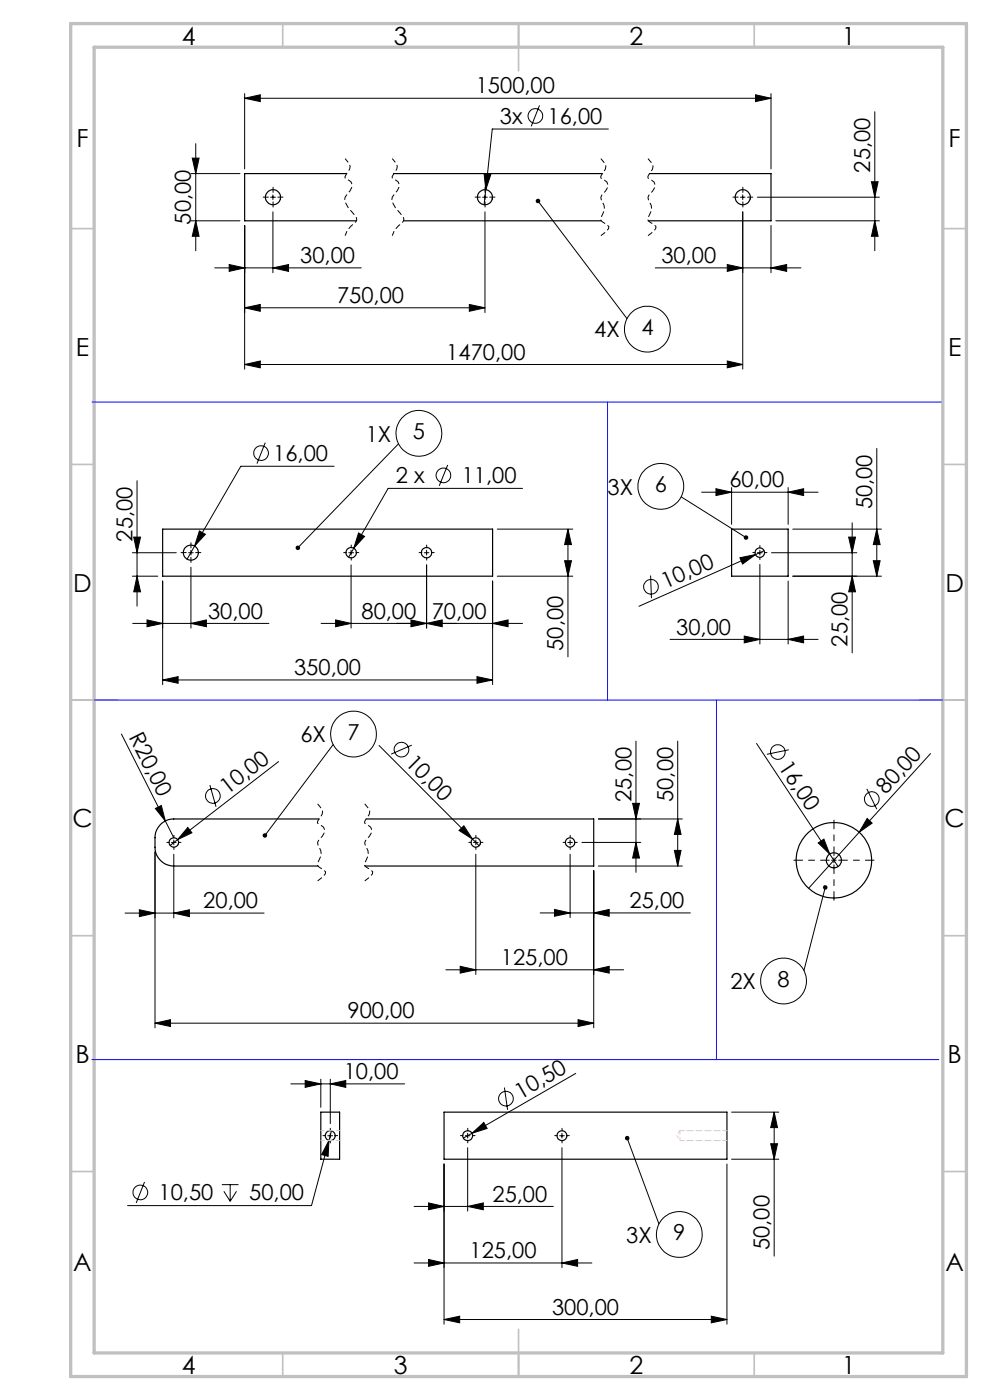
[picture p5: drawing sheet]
<svg xmlns="http://www.w3.org/2000/svg" width="210mm" height="297mm" viewBox="0 0 210 297" stroke-linecap="round" stroke-linejoin="round" font-family="sans-serif">
<g fill="none" stroke="#000" stroke-width=".21">
<path d="M51.9 19.9v15.9M163.5 19.9v15.9M40.5 36.8h10.4M40.8 33.5h1.4l-.7 3.3zM41.5 30.5v22.7M51.9 20.8l3.3-.7v1.5zM51.9 20.8h111.6M102.7 36.9l1.4 .1-1.1 3.2zM114.4 22.4l-1.7 4.4M129 27.4h-24.6l-1.4 12.8M160.3 20.1l3.2 .7-3.2 .8zM184.9 38.6h1.4l-.7 3.2z"/>
<path d="M185.6 23.7v29.5M40.5 46.8h10.4M41.5 46.8l.7 3.3h-1.4zM45.5 56.8h31.1M48.6 56.1l3.3 .7-3.3 .8zM51.9 47.8v30.5M57.4 41.8h1M57.9 56.8l3.3-.7v1.5zM57.9 41.3v1M57.9 44.9v13M102.4 41.8h1M102.9 41.3v1"/>
<path d="M102.9 44.9v21.4M103 40.2l-.3 3.2M114.1 42.6l18.9 25M139 56.8h30.9M154.3 56.1l3.3 .7-3.3 .8zM157.1 41.8h.9M157.6 44.9v33.4M157.6 41.3v1M160.7 41.8h25.8M163.5 56.8l3.4-.7v1.5zM163.5 47.8v10.1M164.6 46.8h21.9"/>
<path d="M185.6 46.8l.7 3.3h-1.4zM51.9 77.3l3.3-.7v1.4zM51.9 65.3l3.3-.7v1.4zM51.9 77.3h105.7M51.9 65.3h51M99.6 64.6l3.3 .7-3.3 .7zM154.3 76.6l3.3 .7-3.3 .7zM56.3 93.9l-1.8 4.5M70.9 98.9h-19.8l-9.8 16.9M84.5 94.2l-21.3 22M95 98.6l-1.8 4.5M186 95.1v27.1"/>
<path d="M28.1 117.3h9.3M28.4 113.9h1.4l-.7 3.4zM29.1 102v26.6M40 117.3h1M40.5 116.7v1.1M41.3 115.8l-1.6 2.8M42.3 112.6l1.3 .7-2.3 2.5zM74 117.3h1M74.5 119.8v13.4M74.5 116.7v1.1M76.1 113.1l1.2 .7-2.3 2.5zM90 117.3h1"/>
<path d="M90.5 116.7v1.1M90.5 119.8v13.4M105.5 112.3h16M110.8 103.6h-28.5l-8.4 14.6M119.8 119h1.4l-.7 3.2zM120.5 112.3l.7 3.2h-1.4zM120.5 112.3v27M144.5 105.4l13.8 8.6M148.8 104.4h24.7M151.9 103.7l3.3 .7-3.3 .7zM155.2 103.4v7.8M157 118.3l3.3-.7-2.8 2.1z"/>
<path d="M160.3 117.6l-24.8 11M160.7 117.3h1M161.2 116.7v1.1M161.2 119.7v16.9M162.1 116.8l-1.8 .8M163.7 117.3h18.1M167.2 104.4l3.3-.7v1.4zM167.2 103.4v7.8M168.2 112.3h18.8M180 113.9h1.5l-.7 3.4zM180.8 110.9v27.6M185.2 119h1.5l-.7 3.2z"/>
<path d="M186 112.3l.7 3.2h-1.5zM28.1 122.2h5.4M28.2 132.3h28.8M29.1 122.2l.7 3.4h-1.4zM31.2 131.5l3.3 .8-3.3 .7zM34.5 123.3v21.9M40.5 132.3l3.3-.8v1.5zM40.5 120.3v12.9M68.1 132.3h42.7M71.2 131.5l3.3 .8-3.3 .7zM87.2 131.5l3.3 .8-3.3 .7zM90.5 132.3l3.3-.8v1.5z"/>
<path d="M104.5 123.3v21.9M104.5 132.3l3.3-.8v1.5zM105.5 122.2h16M138 122.1l.2 4.8M142.1 135.6h31.4M157.9 134.9l3.3 .7-3.3 .8zM167.2 135.6l3.3-.7v1.5zM167.2 123.3v13.3M168.2 122.2h18.8M180.8 122.2l.7 3.4h-1.5zM25.8 155.7l9.3 18.5M34.5 144.2l3.3-.7v1.5z"/>
<path d="M34.5 144.2h70M70.7 158l-14.5 19.2M80.4 158.1l19.8 19.9M87.3 158.1l-4.3 1.9M101.2 143.5l3.3 .7-3.3 .8zM134.9 157.2v27.9M143.8 157.2v26.5M160.5 157.7l15.5 23.5M167.3 159.1l-4.6 .9M197.4 159.9l-15.2 16.7M32.9 171.5l1.3-.6 .9 3.3zM35.1 174.2l1.8 3.5"/>
<path d="M36.4 178.7h1M36.9 178.2v1M37.7 178.1l-1.6 1.2M39.8 175.5l.9 1.2-3 1.4zM44.5 166.5l1.3 4.7M59.1 161.6l-21.4 16.5M97.4 176.2l1-1 1.8 2.8zM100.2 178l1.4 1.4M100.4 178.7h1M100.9 178.2v1M120.4 178.7h1M120.9 178.2v1"/>
<path d="M123.4 178.7h12.5M126.9 173.7h17.8M134.2 170.4h1.4l-.7 3.3zM134.9 178.7l.7 3.3h-1.4zM143.8 173.7l.7 3.3h-1.4zM173.6 178.8l1.2-.8 1.2 3.2zM182.2 176.6l-10.7 11.9M183.9 167.4l2.1 4.3M183.9 173.6l1.1 1-2.8 2zM26.5 193.7h29.5M29.6 193l3.3 .7-3.3 .7zM32.9 180.7v37.3"/>
<path d="M36.9 193.7l3.3-.7v1.4zM36.9 181.2v13.5M100.9 181.2v25.5M114.6 193.7h31.8M117.6 192.9l3.3 .8-3.3 .7zM120.9 181.2v13.5M125.9 184.7v33.3M125.9 193.7l3.3-.8v1.5zM126.9 183.7h17.8M143.1 180.4h1.4l-.7 3.3zM175 188.3l-4.5 17.6M176 181.2l1.8 2.6"/>
<path d="M176.4 182.5h1M176.9 182v1M32.9 217.1l3.3-.8v1.5zM32.9 217.1h93M94.6 205.7h37.7M97.6 205l3.3 .7-3.3 .7zM122.6 216.3l3.3 .8-3.3 .7zM125.9 205.7l3.3-.7v1.4zM61.7 229.9h24.1M64.7 229.2l3.4 .7-3.4 .8zM68.1 228.9v6M70.1 229.9l3.2-.7v1.5z"/>
<path d="M70.1 228.9v9.5M70.3 239.9l-.5 2M107 230.7l.7 4.7M122.1 227.7l-22 12.7M155.2 235.9h10M164.2 235.9v30.6M164.2 235.9l.7 3.3h-1.4zM30.7 250.8l-1.8 4.4M47.1 251.3h3.5M47.5 252.7l1.3 2.1M48.8 251.3v3.5M50.2 252.7l-1.4 2.1"/>
<path d="M69.5 240.9h1.1M69.8 241.9l-.2 3.4-1.4-.4zM69.8 241.9l-3.7 13.9h-39M70.1 240.4v1M87.8 255.9h29.6M90.9 255.2l3.3 .7-3.3 .7zM94.2 246.9v34M98.7 240.9h1M99.2 240.4v1M99.2 255.9l3.3-.7v1.4zM99.2 243.5v13.4M100.1 240.4l2.5-2.3 .7 1.3z"/>
<path d="M100.1 240.4l-1.8 1M118.7 240.9h1M119.2 240.4v1M119.2 243.5v25.4M133 241.4l6.8 18.2M154.2 246.9v34M155.2 245.9h10M163.5 242.6h1.4l-.7 3.3zM87.8 267.9h37.8M90.9 267.2l3.3 .7-3.3 .7zM94.2 279.9l3.3-.7v1.4zM94.2 279.9h60"/>
<path d="M119.2 267.9l3.3-.7v1.4zM150.9 279.2l3.3 .7-3.3 .7z"/>
<circle cx="113.6" cy="24.6" r="1.56"/>
<circle cx="137.3" cy="69.8" r="4.9"/>
<circle cx="55.4" cy="96.1" r="1.55"/>
<circle cx="88.9" cy="91.9" r="4.9"/>
<circle cx="94.1" cy="100.8" r="1.54"/>
<circle cx="140.2" cy="103.2" r="4.9"/>
<circle cx="138.1" cy="124.5" r="1.56"/>
<circle cx="75" cy="155.7" r="4.9"/>
<circle cx="85.2" cy="159" r="1.55"/>
<circle cx="165" cy="159.5" r="1.55"/>
<circle cx="45.2" cy="168.9" r="1.56"/>
<circle cx="184.9" cy="169.5" r="1.56"/>
<circle cx="166.2" cy="208.1" r="4.9"/>
<circle cx="107.3" cy="233.1" r="1.55"/>
<circle cx="29.8" cy="253" r="1.55"/>
<circle cx="144.1" cy="261.9" r="4.9"/>
</g>
<path d="M127.5 33.6l.8 1.1a1.8 1.8 0 0 1-.5 2.2l-.4 .6 .1 .2 .7 .5a1.37 1.37 0 0 1 .3 2.3 1.75 1.75 0 0 0-1 1.8 2.73 2.73 0 0 1 .3 3.1l-.4 .9a1.43 1.43 0 0 0 1.2 1.3l.5 .5a2.99 2.99 0 0 1-1.6 1.9M137.5 33.6l.8 1.1a1.8 1.8 0 0 1-.5 2.2l-.4 .6 .1 .2 .7 .5a1.37 1.37 0 0 1 .3 2.3 1.75 1.75 0 0 0-1 1.8 2.73 2.73 0 0 1 .3 3.1l-.4 .9a1.43 1.43 0 0 0 1.2 1.3l.5 .5a2.99 2.99 0 0 1-1.6 1.9M67.4 170.5l.8 1.1a1.8 1.8 0 0 1-.5 2.1l-.4 .7 .1 .2 .7 .5a1.37 1.37 0 0 1 .3 2.3 1.75 1.75 0 0 0-1 1.8 2.73 2.73 0 0 1 .3 3.1l-.4 .9a1.43 1.43 0 0 0 1.3 1.3l.5 .4a2.99 2.99 0 0 1-1.7 2M77.4 170.5l.8 1.1a1.8 1.8 0 0 1-.5 2.1l-.4 .7 .1 .2 .7 .5a1.37 1.37 0 0 1 .3 2.3 1.75 1.75 0 0 0-1 1.8 2.73 2.73 0 0 1 .3 3.1l-.4 .9a1.43 1.43 0 0 0 1.3 1.3l.5 .4a2.99 2.99 0 0 1-1.7 2" fill="none" stroke="#000" stroke-width=".21" stroke-dasharray="1.3 .6" stroke-dashoffset=".1" stroke-linecap="butt"/>
<path d="M73.2 33.6l.9 1.1a1.77 1.77 0 0 1-.6 2.1l-.3 .9 .7 .5a1.37 1.37 0 0 1 .4 2.2l-1.1 1.4v1.1l.7 1.2 1.7 2.1a1.59 1.59 0 0 1-1.1 1.7l-.8 1-.5 1.1M83.2 33.6l.9 1.1a1.77 1.77 0 0 1-.6 2.1l-.3 .9 .7 .5a1.37 1.37 0 0 1 .4 2.2l-1.1 1.4v1.1l.7 1.2 1.7 2.1a1.59 1.59 0 0 1-1.1 1.7l-.8 1-.5 1.1" fill="none" stroke="#000" stroke-width=".21" stroke-dasharray="1.3 .6" stroke-dashoffset=".2" stroke-linecap="butt"/>
<path d="M175.9 182.5h-7.5M176.9 181.5v-7.5M176.9 183.5v7.5M177.9 182.5h7.5" fill="none" stroke="#000" stroke-width=".21" stroke-dasharray="15.2 1.3 1.3 1.3" stroke-dashoffset="13.4"/>
<g fill="none" stroke="#000" stroke-width=".21" stroke-dasharray="15.2 1.3 1.3 1.3">
<path d="M56.9 41.8h-1.1M57.9 40.8v-1.1M57.9 42.8v1.1M58.9 41.8h1.1M101.9 41.8h-1.1M102.9 40.8v-1.1M102.9 42.8v1.1M103.9 41.8h1.1M156.6 41.8h-1.1M157.6 40.8v-1.1M157.6 42.8v1.1M158.6 41.8h1.1"/>
<path d="M39.5 117.2h-1.1M40.5 116.2v-1.1M40.5 118.2v1.1M41.5 117.2h1.1M73.5 117.2h-.6M74.5 116.2v-.6M74.5 118.2v.6M75.5 117.2h.6M89.5 117.2h-.6M90.5 116.2v-.6M90.5 118.2v.6M91.5 117.2h.6"/>
<path d="M160.2 117.2h-.5M161.2 116.2v-.5M161.2 118.2v.5M162.2 117.2h.5M35.9 178.7h-.5M36.9 177.7v-.5M36.9 179.7v.5M37.9 178.7h.5M99.9 178.7h-.5M100.9 177.7v-.5M100.9 179.7v.5M101.9 178.7h.5"/>
<path d="M119.9 178.7h-.5M120.9 177.7v-.5M120.9 179.7v.5M121.9 178.7h.5M70.1 239.9v-.5M99.2 239.9v-.5M119.2 239.9v-.5M69.1 240.9h-.6M70.1 241.9v.6M71.1 240.9h.5M98.2 240.9h-.5M99.2 241.9v.6"/>
<path d="M100.2 240.9h.6M118.2 240.9h-.5M119.2 241.9v.6M120.2 240.9h.6"/>
</g>
<g fill="none" stroke="#c0c0c0" stroke-width=".35">
<path d="M60 5v5M110 5v10M160 5v5M15 48.5h5M200 48.5h5M15 98.5h5M200 98.5h5M15 148.5h10M195 148.5h10M15 198.5h5M200 198.5h5M15 248.5h5"/>
<path d="M200 248.5h5M60 287v5M110 282v10M160 287v5"/>
</g>
<path d="M15 5h190v287h-190zM20 10h180v277h-180z" fill="none" stroke="#c0c0c0" stroke-width=".7"/>
<path d="M19.5 85.3h180.1M128.9 85.3v63.2M20 148.5h180M152 148.5v76.3M19.5 224.8h179.6" fill="none" stroke="#00f" stroke-width=".21"/>
<g fill="#000">
<path d="M157 118.3l3.3-.7-2.8 2.1zM32.9 171.5l1.3-.6 .9 3.3zM39.8 175.5l.9 1.2-3 1.4zM97.4 176.2l1-1 1.8 2.8zM183.9 173.6l1.1 1-2.8 2zM173.6 178.8l1.2-.8 1.2 3.2zM100.1 240.4l2.5-2.3 .7 1.3z"/>
<path d="M40.8 33.5h1.4l-.7 3.3zM41.5 46.8l.7 3.3h-1.4z"/>
<path d="M160.3 20.1l3.2 .7-3.2 .8zM51.9 20.8l3.3-.7v1.5zM163.5 56.8l3.4-.7v1.5zM154.3 56.1l3.3 .7-3.3 .8zM90.5 132.3l3.3-.8v1.5zM71.2 131.5l3.3 .8-3.3 .7zM40.5 132.3l3.3-.8v1.5zM31.2 131.5l3.3 .8-3.3 .7zM167.2 104.4l3.3-.7v1.4zM151.9 103.7l3.3 .7-3.3 .7zM36.9 193.7l3.3-.7v1.4zM29.6 193l3.3 .7-3.3 .7zM70.1 229.9l3.2-.7v1.5zM64.7 229.2l3.4 .7-3.4 .8z"/>
<path d="M48.6 56.1l3.3 .7-3.3 .8zM57.9 56.8l3.3-.7v1.5zM51.9 77.3l3.3-.7v1.4zM154.3 76.6l3.3 .7-3.3 .7zM51.9 65.3l3.3-.7v1.4zM99.6 64.6l3.3 .7-3.3 .7zM94.2 279.9l3.3-.7v1.4zM150.9 279.2l3.3 .7-3.3 .7z"/>
<path d="M102.7 36.9l.3 3.3 1.1-3.2zM42.3 112.6l-1 3.2 2.3-2.5zM76.1 113.1l-1.1 3.2 2.3-2.5zM87.2 131.5l3.3 .8-3.3 .7zM104.5 132.3l3.3-.8v1.5zM157.9 134.9l3.3 .7-3.3 .8zM167.2 135.6l3.3-.7v1.5zM69.8 241.9l-1.6 3 1.4 .4z"/>
<path d="M113.8 42.3a.48 .48 0 0 0 0 .7 .48 .48 0 0 0 .8-.2 .48 .48 0 0 0-.6-.6l-.2 .1 .3 .3zM62.9 115.8l-.2 .4 .1 .4 .4-.4-.4 .4a.49 .49 0 0 0 .7 0 .49 .49 0 0 0 .1-.7 .49 .49 0 0 0-.7-.1zM157.9 113.7a.48 .48 0 0 0 0 .7 .48 .48 0 0 0 .7-.1l-.3-.3 .3 .3a.48 .48 0 0 0-.1-.6 .48 .48 0 0 0-.6 0zM55.8 177l-.1 .3 .2 .3 .3-.4-.3 .4a.47 .47 0 0 0 .7-.1 .47 .47 0 0 0-.2-.7 .47 .47 0 0 0-.6 .2zM174.7 187.9a.47 .47 0 0 0 0 .7 .47 .47 0 0 0 .7-.1 .47 .47 0 0 0-.2-.7l-.2 .5 .2-.5zM132.8 241a.49 .49 0 0 0 .1 .9 .49 .49 0 0 0 .7-.5 .49 .49 0 0 0-.7-.4l.1 .4-.1-.4z"/>
<path d="M184.9 38.6h1.4l-.7 3.2zM185.6 46.8l.7 3.3h-1.4zM180 113.9h1.5l-.7 3.4zM180.8 122.2l.7 3.4h-1.5z"/>
<path d="M29.1 122.2l.7 3.4h-1.4zM28.4 113.9h1.4l-.7 3.4z"/>
<path d="M119.8 119h1.4l-.7 3.2zM120.5 112.3l.7 3.2h-1.4zM185.2 119h1.5l-.7 3.2zM186 112.3l.7 3.2h-1.5z"/>
<path d="M34.5 144.2l3.3-.7v1.5zM101.2 143.5l3.3 .7-3.3 .8z"/>
<path d="M134.9 178.7l.7 3.3h-1.4zM134.2 170.4h1.4l-.7 3.3z"/>
<path d="M125.9 193.7l3.3-.8v1.5zM117.6 192.9l3.3 .8-3.3 .7z"/>
<path d="M143.1 180.4h1.4l-.7 3.3zM143.8 173.7l.7 3.3h-1.4zM163.5 242.6h1.4l-.7 3.3zM164.2 235.9l.7 3.3h-1.4z"/>
<path d="M32.9 217.1l3.3-.8v1.5zM122.6 216.3l3.3 .8-3.3 .7zM97.6 205l3.3 .7-3.3 .7zM125.9 205.7l3.3-.7v1.4z"/>
<path d="M99.2 255.9l3.3-.7v1.4zM90.9 255.2l3.3 .7-3.3 .7z"/>
<path d="M90.9 267.2l3.3 .7-3.3 .7zM119.2 267.9l3.3-.7v1.4z"/>
</g>
<g fill="none" stroke="#000" stroke-width=".25">
<path d="M73.5 36.8h-21.6v10h23.7M83.5 36.8h44.3M137.8 36.8h25.7v10h-26M85.6 46.8h41.9M34.5 112.3h70v9.9h-70zM155.2 112.3h12v9.9h-12zM67.7 173.7h-30.8a3.9 3.9 0 0 0-4 4 6.2 6.2 0 0 0 .6 4.2l.4 .4a3.9 3.9 0 0 0 3 1.4h30.5M77.7 173.7h48.2v10h-48.5M68.1 235.9h3.9v10h-3.9zM94.2 235.9h60v10h-60z"/>
<circle cx="57.9" cy="41.8" r="1.6"/>
<circle cx="102.9" cy="41.8" r="1.6"/>
<circle cx="157.6" cy="41.8" r="1.61"/>
<circle cx="40.5" cy="117.2" r="1.6"/>
<circle cx="74.5" cy="117.2" r="1.1"/>
<circle cx="90.5" cy="117.2" r="1.09"/>
<circle cx="161.2" cy="117.2" r="1"/>
<circle cx="36.9" cy="178.7" r="1.01"/>
<circle cx="100.9" cy="178.7" r="1"/>
<circle cx="120.9" cy="178.7" r="1"/>
<circle cx="176.9" cy="182.5" r="8"/>
<circle cx="176.9" cy="182.5" r="1.59"/>
<circle cx="70" cy="240.9" r="1.05"/>
<circle cx="99.2" cy="240.9" r="1.05"/>
<circle cx="119.2" cy="240.9" r="1.05"/>
</g>
<path d="M72.1 239.9h-4M144.2 239.9v2.1M68.1 242h4" fill="none" stroke="#f2a2da" stroke-width=".21" stroke-dasharray="1.3 .6" stroke-dashoffset=".5"/>
<path d="M154.2 239.9h-10M144.2 242h10" fill="none" stroke="#f2a2da" stroke-width=".21" stroke-dasharray="1.3 .6" stroke-dashoffset=".4"/>
<path d="M144.2 239.9l-.6 1M143.6 240.9l.6 1.1" fill="none" stroke="#f2a2da" stroke-width=".21" stroke-dasharray="1.3 .6" stroke-dashoffset=".6"/>
<g font-size="5.3">
<text x="38.5" y="9.5">4</text>
<text x="83.5" y="9.5">3</text>
<text x="133.6" y="9.5">2</text>
<text x="178.6" y="9.5">1</text>
<text x="16.2" y="31.2">F</text>
<text x="201.2" y="31.2">F</text>
<text x="16.1" y="75.5">E</text>
<text x="201.1" y="75.5">E</text>
<text x="15.5" y="125.5">D</text>
<text x="200.5" y="125.5">D</text>
<text x="15.4" y="175.5">C</text>
<text x="200.4" y="175.5">C</text>
<text x="16" y="225.5">B</text>
<text x="201" y="225.5">B</text>
<text x="15.5" y="269.7">A</text>
<text x="200.5" y="269.7">A</text>
<text x="38.5" y="291.5">4</text>
<text x="83.5" y="291.5">3</text>
<text x="133.6" y="291.5">2</text>
<text x="178.6" y="291.5">1</text>
</g>
<g font-size="4.7">
<text x="100.9" y="19.8">1500,00</text>
<text x="106" y="26.3">3x</text>
<text x="116.1" y="26.3">16,00</text>
<text x="184.6" y="36.6" transform="rotate(-90 184.6 36.6)">25,00</text>
<text x="40.5" y="47.6" transform="rotate(-90 40.5 47.6)">50,00</text>
<text x="63.7" y="55.8">30,00</text>
<text x="140.3" y="55.8">30,00</text>
<text x="71.5" y="64.3">750,00</text>
<text x="126" y="71.6">4X</text>
<text x="136" y="71.1">4</text>
<text x="94.7" y="76.3">1470,00</text>
<text x="77.6" y="93.7">1X</text>
<text x="87.6" y="93.2">5</text>
<text x="58" y="97.8">16,00</text>
<text x="84" y="102.5">2 x</text>
<text x="97.9" y="102.5">11,00</text>
<text x="128.9" y="104.9">3X</text>
<text x="138.9" y="104.4">6</text>
<text x="154.7" y="103.4">60,00</text>
<text x="185" y="108" transform="rotate(-90 185 108)">50,00</text>
<text x="28.1" y="114.9" transform="rotate(-90 28.1 114.9)">25,00</text>
<text x="141.1" y="125" transform="rotate(-24 141.1 125)">10,00</text>
<text x="44.1" y="131.2">30,00</text>
<text x="76.7" y="131.2">80,00</text>
<text x="91.6" y="131.2">70,00</text>
<text x="143.4" y="134.6">30,00</text>
<text x="179.8" y="137.2" transform="rotate(-90 179.8 137.2)">25,00</text>
<text x="62.4" y="143.2">350,00</text>
<text x="119.5" y="138" transform="rotate(-90 119.5 138)">50,00</text>
<text x="27.2" y="156.4" transform="rotate(63 27.2 156.4)">R20,00</text>
<text x="63.7" y="157.5">6X</text>
<text x="73.7" y="157">7</text>
<text x="85.8" y="162" transform="rotate(45 85.8 162)">10,00</text>
<text x="165" y="162.6" transform="rotate(57 165 162.6)">16,00</text>
<text x="48.3" y="168.6" transform="rotate(-38 48.3 168.6)">10,00</text>
<text x="133.9" y="170.1" transform="rotate(-90 133.9 170.1)">25,00</text>
<text x="142.8" y="170.1" transform="rotate(-90 142.8 170.1)">50,00</text>
<text x="187.9" y="168.7" transform="rotate(-48 187.9 168.7)">80,00</text>
<text x="43.1" y="192.7">20,00</text>
<text x="133.5" y="192.6">25,00</text>
<text x="106.3" y="204.7">125,00</text>
<text x="154.9" y="209.9">2X</text>
<text x="164.9" y="209.4">8</text>
<text x="73.7" y="216">900,00</text>
<text x="72.9" y="228.9">10,00</text>
<text x="110.4" y="233.3" transform="rotate(-30 110.4 233.3)">10,50</text>
<text x="33.6" y="254.7">10,50</text>
<text x="52.9" y="254.7">50,00</text>
<text x="104.5" y="254.9">25,00</text>
<text x="132.8" y="263.6">3X</text>
<text x="142.8" y="263.1">9</text>
<text x="99.6" y="266.9">125,00</text>
<text x="163.2" y="265.2" transform="rotate(-90 163.2 265.2)">50,00</text>
<text x="117.1" y="278.9">300,00</text>
</g>
</svg>
